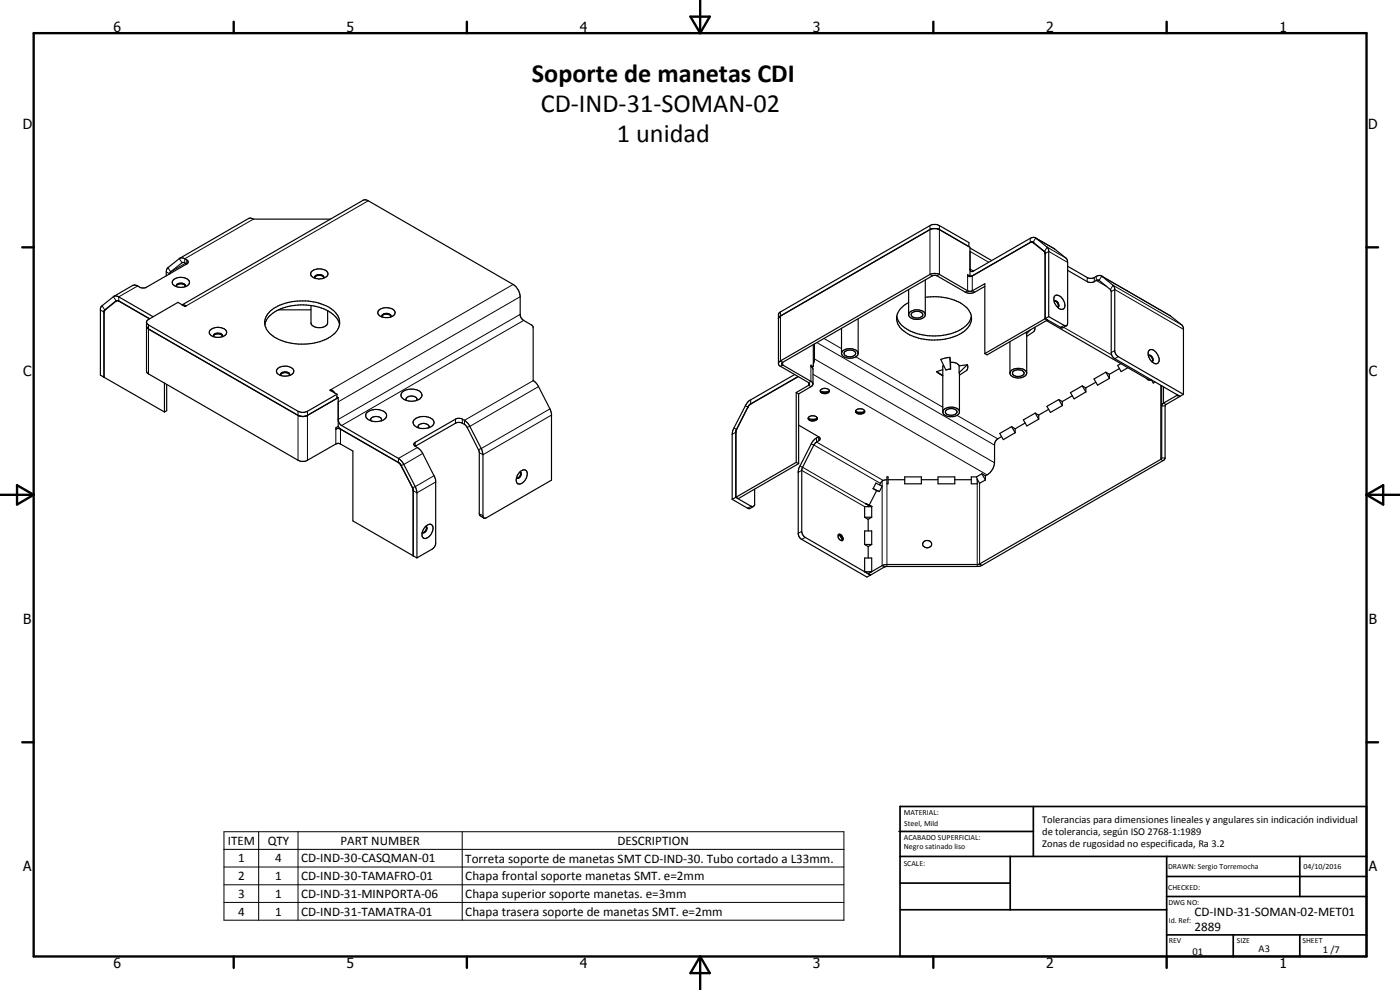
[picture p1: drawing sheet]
<svg xmlns="http://www.w3.org/2000/svg" width="420mm" height="297mm" viewBox="0 0 420 297" stroke-linecap="round" stroke-linejoin="round" font-family="sans-serif">
<g fill="none" stroke="#000" stroke-width=".35">
<path d="M56 79.2l-1.2-.5-3.6 2.9-.2 .6M56 79.2l.5-.4a1.9 1.9 0 0 0-2.3-1.4l-4 3.1-.2 .4-.1 1.9M56 79.2l-12 6.9a2.57 2.57 0 0 1-2.9-.5h-1.3l-5.6 3.3M99.2 65.7h-23.1l-1.4-.2-20.8 12M281.9 68.9l9.2 5.3v8.6M281.9 68.9l8.9 5.1v-1.2l-8.9-5.1a2.78 2.78 0 0 0-2.8 0l-45.4 26.3v15.4l.3 .4 8.7 5 .3 .4-.3 .4-3.7 2.2M281.9 68.9l-.9-.3h-1l-.9 .3-44.9 25.9-.6 .7M291.1 74.4l6.5 3.8M309.2 72.8l.5-.2 .3 .1 3.6 3M309.4 72.6l-17.6 10.2-1.2 .1-.2-.1v-.4l.7 .4M309.5 72.6l.5 .2 3.6 2.9M309.9 72.7l.5 .2"/>
<path d="M310.7 71.3l-.5-.1-1 .3-17.2 9.9h-.6l-.3-.5M310.7 71.3l3.6 2.9 .4 .9v19.9M310.7 71.4a35.8 35.8 0 0 1 9.4 6.2l.3 1.1v18.3l-.3 .7M313.6 75.7v19.9M313.6 75.7l.1 19.9M320.4 79.9l5.9 3.4a2.98 2.98 0 0 0 3.2-.6l1.2 .1 3.3 2.8 .5 .9v18.9l.5 1.1 .6 .5 19.6 11.3M35.1 90.2l-3.8 2.9-.1 .3v19.8l18.1 10.4M35.1 90.2l.5 .1M35.1 90.2l-3.6 2.8-.3 .7M35.2 90.2l-.2 .1M35.3 90.2h.2M35.5 90.3h.2"/>
<path d="M35.6 90.3l9.3 5.3M44 97.9l.6 .8 44.8 25.9a3.1 3.1 0 0 0 2.9 0M44 96.8l.6 .7 44.8 25.9a3.1 3.1 0 0 0 2.9 0l8.8-5.1M46 95l-10.9-6.1h-.9l-3.8 3-.3 .8v19.9l1.1 .6M52 84a3.5 3.5 0 0 1 4.8 .3 1.9 1.9 0 0 1-2.4 1.9 2.74 2.74 0 0 1-2.7-1.3zM52.9 85.9a1.67 1.67 0 0 1 2.8 0M53 86l-.1-.3a1.55 1.55 0 0 1 2.6-.3v.6M54.6 91.5l54.8-31.6 1.1 .3 44 25.5a4.8 4.8 0 0 1 1.6 3.3l.1 5.8 .8 1.2 2.6 1.6 .4 .7v15.9l1 .9 .6 .9 3.4 6.7 .5 1.5v19.9l-19.5 11.3h-.8M54.7 91.5l1.2 .3-.4 .2-2.1-1.3-8.8 5.1-.6 .6 .1 15.3 45.3 26.4a2.78 2.78 0 0 0 2.9 0l9.1-5.1 .8 .2 3.7 2.1v21l18.1 10.5M63.1 99a3.4 3.4 0 0 1 4.9 .6 1.78 1.78 0 0 1-2.1 1.6 2.68 2.68 0 0 1-3.1-1.3zM79.5 97.4a7.3 7.3 0 0 1 5.4-5 16.1 16.1 0 0 1 15.5 2.3l1 1.3 .5 1.4M81.2 93.3a16.7 16.7 0 0 1 18.8-.2 4.6 4.6 0 0 1-.8 7.9 16.8 16.8 0 0 1-17.8-.5 4.4 4.4 0 0 1-.2-7.2z"/>
<path d="M83.6 93h9.7M93.3 91.7v5.2a1.83 1.83 0 0 0 2 1.4 2.9 2.9 0 0 0 2.9-1l.1-4.1M93.5 81.4a3.3 3.3 0 0 1 4.9 .6 1.67 1.67 0 0 1-1.7 1.6 2.93 2.93 0 0 1-3.5-1.3zM94.4 83.3a1.7 1.7 0 0 1 2.8 0M94.5 83.3a1.41 1.41 0 0 1 1.3-1 1.41 1.41 0 0 1 1.4 1M94.5 83.3l.1 .2M97.2 83.3l-.1 .2M113.9 92.9a3.4 3.4 0 0 1 4.7 .7 2.39 2.39 0 0 1-3.3 1.6 1.74 1.74 0 0 1-1.9-1.7zM114.6 94.9a1.69 1.69 0 0 1 2.7 0M114.7 95.1l-.1-.1a1.48 1.48 0 0 1 1.2-1.1 1.48 1.48 0 0 1 1.5 .6v.6M252.5 98.5v7.7a3.1 3.1 0 0 0 5 .3v-.5M257.5 95.6v10.4"/>
<path d="M269.1 94.9a6.5 6.5 0 0 0 4.8 4.7 16.9 16.9 0 0 0 15.7-1.6l1.2-1.3 .7-1.8M272.7 94.3a2.98 2.98 0 0 1 5-.2v.3M273.7 93.9a2.19 2.19 0 0 1 3.2 .5 1.93 1.93 0 0 1-2.7 .8 .82 .82 0 0 1-.7-.5 .82 .82 0 0 1 .2-.8zM277.7 89.2a15.2 15.2 0 0 1 12.6 3.3 4.4 4.4 0 0 1-1.2 7.1 17 17 0 0 1-17.3 .1 4.6 4.6 0 0 1-2.7-4 4.6 4.6 0 0 1 2.5-4.3l1.1-.6M277.7 84v10.6a3.1 3.1 0 0 1-5-.1v-7.6M291 82.9l.1 .1M291.1 82.8l-.2 .2M292.2 82.5l-1.2 .3M295.6 85.9l-3.1 1.8a3 3 0 0 1-2.8 0l-8.5-4.9-1.2-.1-45.4 26.2v.4l.3 .2 8.7 5.1 .4 .5M308 99.7v.5M309.3 98.9l-1.3 1.3M310.6 98.2l-.3 1.3-2.2 1.4"/>
<path d="M313.6 95.6l-18 10.5M313.6 95.6l.8 .4M313.7 95.6l4.8 2.7 .4 .1 1.2-.7M314 96.2l30.8 17.8M314.4 96l-18.2 10.5-.6-.4M314.4 96h.1M314.7 95l4.7 2.6 .7 .1M314.7 95l-1 .6M316.4 90.4a.95 .95 0 0 1 1.3 1v.5l-.3 .3M316.4 90.3a1.33 1.33 0 0 1 1.1 1.9M316.6 88.8a1.96 1.96 0 0 1 2.5 1.2 1.82 1.82 0 0 1-.2 2.8 2.9 2.9 0 0 1-2.3-4zM320.4 81.1l5.9 3.4a2.64 2.64 0 0 0 2.9-.4h.6l3.4 2.8 .2 .4 .1 18.5 .5 1.3 20.1 11.8"/>
<path d="M330.5 82.8l20.6 11.9 3.8 3 .3 .8v19.8M31.2 113.1v.1M49.3 114.9v8.7M50 115.4v7.8l-.7 .4M64 100.8a1.69 1.69 0 0 1 2.7 0M64.2 101a.83 .83 0 0 1 .1-.9 .83 .83 0 0 1 1-.2 1.06 1.06 0 0 1 1.4 1.1M83.3 110.7a3.4 3.4 0 0 1 4.9 .5 2.26 2.26 0 0 1-2.9 1.7 1.94 1.94 0 0 1-2.3-1.8zM84.2 112.5a1.66 1.66 0 0 1 2.7 0M84.3 112.7a1.15 1.15 0 0 1 1.7-1.1 .74 .74 0 0 1 .7 .3 .74 .74 0 0 1 .1 .8M99.3 116.9l1.2 1.1M99.3 116.9v.4M99.3 116.9l-.3 .2 2.1 1.2"/>
<path d="M101.1 119l.4 .3M101.1 118.3v1.2l-8.8 5.1M101.5 119.3v8.6l-.7 .5v.4l.6-.2 .8 .2 17.6 10.1 .3 .3M101.5 119.3l-9.2 5.3M120.7 117.6a4.5 4.5 0 0 1 5.6 .2 1.55 1.55 0 0 1-1.3 2.3 3.9 3.9 0 0 1-4.6-1.2l-.1-.5zM238.5 112.4l-13.8 7.9-.9 1.2-3.6 6.9-.5 1.9v19.5M239 117.8l.7 .4M239 117.8v20.9M239.5 113l-14.2 8.2M239.6 113l-14.3 8.2M239.7 118.2v20.9M244.1 110l-.7-.4v.4l.6 .8-.1 4.7-4.2 2.7"/>
<path d="M244.1 110l-.4 .2M244.1 103.4v6.6M244.4 103.2v4.7l-.3 1.3M246.2 117.2a1.77 1.77 0 0 0 2.7 0M246.3 117.4l1 .2 1.5-.2M246.5 116.8a1.64 1.64 0 0 1 2.4 .5 1.55 1.55 0 0 1-2.7 0zM252.5 106a3.1 3.1 0 0 1 4.6-.8l.4 .8M253.5 105.5a2.25 2.25 0 0 1 3.3 .5 2.01 2.01 0 0 1-3.5 .1zM281.1 111.5l1.8 1.1M281.1 111.5l1.8 1.3M282.9 110.9l-1.8 .6M283.2 109.5l-.3 .6v13.5"/>
<path d="M285.1 107.2l-2.7 .7 1.5 3.1 1.4-.3M285.1 107.2l.2 3.5M285.1 107.2l.2 1.5M285.3 108.7a2.39 2.39 0 0 1 2.6 1.1M285.3 108.7v2M287.9 111.8v12a2.49 2.49 0 0 1-3.1 1.2 1.53 1.53 0 0 1-1.7-1.9 3.3 3.3 0 0 1 4.8 .3M287.9 109.8v2M290.3 109.4l-2.4 2.4M290.3 109.4l-2.4 .4M290.3 109.4l.2 .6-.4 1.1-2.2 1.5M295.6 106.1v-21l-4.1 2.3h-.7l-8.9-5.1a3.5 3.5 0 0 0-2.8 0l-44.9 26-.6 .7M303.1 111.9a2.78 2.78 0 0 1 3.7-1.2l1 .6 .3 .6"/>
<path d="M303.1 102.5v9.6a3.1 3.1 0 0 0 5 0v-.2M304.1 111.5a2.25 2.25 0 0 1 3.3 .4 2.04 2.04 0 0 1-3.5 .1zM308 100.2l.1 11.8M317.7 119.9l1.1 1.8M317.7 119.9l1.1 .6M317.7 119.9l-3.5 2 1 1.8 3.6-2M321.8 118.7l-3 1.8M324.8 115.8l1.1 1.8M324.8 115.8l1.1 .6M324.8 115.8l-3.5 2 1.1 1.9 3.5-2.1M325.9 116.4v1.2M328.9 114.7l-3 1.7"/>
<path d="M331.9 111.7l1 1.8M331.9 111.7l1 .6M331.9 111.7l-3.6 2 1.1 1.9 3.5-2.1M332.9 112.3v1.2M335.9 110.6l-3 1.7M336.4 109.1l-1 .5 1.1 1.9 2-1.2M344.1 113.6l.6 .4h.8M344.6 106.7a1.06 1.06 0 0 1 1.3 .5 1.06 1.06 0 0 1-.2 1.3M344.7 106.7a1.32 1.32 0 0 1 1.1 1.8M344.9 105.1a1.57 1.57 0 0 1 2.3 .9 2.02 2.02 0 0 1 0 3.1 2.93 2.93 0 0 1-2.3-4zM345.6 114l.5 .9 .5-.3M348.6 115.7v21.7l-.3 .4-54.5 31.5-28.3 .1-4.9 2.7"/>
<path d="M354.1 118.9v.1M354.1 119l-4.4 2.7v15.7l-.3 .6-54.7 31.6-1.4 .4h-27.3l-4.7 2.6M354.1 119l-.7-.5-4.2 2.4-.6 .7M355.2 118.3l-1.1 .6M101.4 128h.1M101.5 127.9l1 1M101.5 126.1l.8 1.5 17.3 9.9 1.4 1.5 4 8.2 .1 20.2M109.9 124a4.3 4.3 0 0 1 6 .1 1.75 1.75 0 0 1-1.9 2.3 3.7 3.7 0 0 1-4.2-1.4zM111.4 126.3l-.2-.4a1.93 1.93 0 0 1 2.9-.6l.4 .4-.1 .6M119.5 138.8l.6 .4M120.1 139.2l3.8 7.4M120.1 139.2l.2 .2"/>
<path d="M120.2 139.4l3.8 7.4M122 120.1l-.1-.1a1.27 1.27 0 0 1 1.7-1.2l1.3 .5 .2 .3-.1 .5M124.2 126.1a4.2 4.2 0 0 1 5.9 .1 1.57 1.57 0 0 1-1.4 2.2 3.6 3.6 0 0 1-4.7-1.3zM124.6 133.9a.63 .63 0 0 1-.4-.6 .63 .63 0 0 1 .4-.6l12.1-6.9a3.2 3.2 0 0 1 4.1 1.8l3.6 7 .5 1.5v18.9l.3 .4M124.6 133.9l12.1-6.9a2.72 2.72 0 0 1 3.5 1.2l3.6 7.2v18.7l.4 .7 1 .6M124.6 133.9l1.4 1 .7 .9 3.8 7.3 .3 1.2-.1 19.1-1 1.4-4.6 2.6M125.6 128.4l-.1-.2a1.51 1.51 0 0 1 2.1-1.1l1.1 .6-.1 .7M220.9 129.2v20M224.5 122.1l-3.7 7.4v19.7M224.5 122.1l-3.6 7.1M224.7 121.7l-.2 .4M225.3 121.2l-.5 .5"/>
<path d="M225.3 121.2l-.7 .7M239 138.7l.7 .4M239 138.7l-18.1 10.5M239.7 127.6l6 3.5M239.7 139.1l-18.1 10.5-.7-.4M242.6 125.4a1.73 1.73 0 0 0 2.6 .2M242.6 125.6l1.1 .2 1.5-.2M242.7 125.2a1.52 1.52 0 0 1 2.6 .5 1.66 1.66 0 0 1-2.8-.2zM245.3 125.4l-.1 .2M245.7 131.1l-1.2 .6-.9 1.2-3.8 7.4-.2 1.1v18.9l.1 .5 .7 .9 19.8 11.4 1-.5M245.7 131.1l.3 .2v.7l-1.6 1.3-3.8 7.6v18.8l.2 .5 .7 .9 19.7 11.5M256.8 123.3l.1 .2"/>
<path d="M256.9 123.5l.7 .2 1.8-.2M256.9 123.1a1.51 1.51 0 0 1 2.6 .6 1.67 1.67 0 0 1-2.7-.3zM259.5 123.3a1.7 1.7 0 0 1-2.6 .2M283.9 123.1a2.41 2.41 0 0 1 3.3 .3 1.48 1.48 0 0 1-2.1 1.2l-.9-.3a.76 .76 0 0 1-.3-1.2zM300.6 131a3 3 0 0 0-1.9 1.6l-.2 .6v5.5a4.8 4.8 0 0 1-2.8 4M303.6 128l-3.6 2 1.1 1.9 3.6-2.1M303.6 128l1.1 1.8M303.6 128l1.1 .7M304.7 128.7v1.1M307.7 126.9l-3 1.8M310.7 124l1 1.8M310.7 124l1 .5"/>
<path d="M310.7 124l-3.6 2 1.1 1.8 3.5-2M311.7 124.5v1.3M314.7 122.8l-3 1.7M318.8 120.5v1.2M123.9 146.8l.1 20M124 146.8v20l1.1 .6M126.7 159.7l.1 .1M127.8 157.9a1.12 1.12 0 0 1 .2 1.3 1.12 1.12 0 0 1-1.2 .6M127.8 157.9a1.21 1.21 0 0 1 1.7-.5 1.21 1.21 0 0 1 .4 1.7 2.64 2.64 0 0 1-2.8 2.4l-.4-.5v-1.2M127.8 157.9l-.7 .8-.4 1.1M127.8 157.9a1.33 1.33 0 0 1-1 1.9M155.8 141.9a1.28 1.28 0 0 1 1.1-.9 1.28 1.28 0 0 1 1.2 .6 3.2 3.2 0 0 1-2.3 3.6 1.51 1.51 0 0 1-.6-2.5z"/>
<path d="M156 141.6a1.05 1.05 0 0 1 .2 1.3 1.05 1.05 0 0 1-1.2 .5M156.1 141.6a1.33 1.33 0 0 1-1 1.9M219.7 149.8l4.9 2.8h.5l1-.7M220.8 149.2l4.6 2.7h.7M220.8 149.2l-1.1 .6M226.5 146.8v4.7l-.4 .4M259.5 155.2h2.1M259.5 155.2l1.1 .6M259.7 151.1l1.9 .9M259.7 151.1l1.1 .6M260.6 155.8v3.5M260.8 151.7l-.1 .3"/>
<path d="M260.8 151.7l.8 .3M261.6 152h-2.1v3.2M261.6 152v3.2M261.6 155.2l-1 .6M262 146.6l.9-1.7 1.8 1-.8 1.6M262 146.6l1.9 .9M262 146.6l1.1 .6M263.1 147.2l-2.2 4.4M263.1 147.2l.8 .3M264.3 144.9l-.3 .6M266.2 143.9l-1.2 .2M266.2 143.1h.3v2.1h-.3z"/>
<path d="M266.5 143.9h5M271.5 143.1h5v2.1h-5zM276.5 143.9h5M281.5 143.1h5v2.1h-5zM286.5 143.9h5M293.1 143.1h-1.6v2.1h1.8v-1.4M293.1 143.1l.2 .7M293.3 143.9h.1M293.3 143.8l.7 1.2 1.7-1M294.7 142.2l1 1.8M294.7 142.2l-1.6 .9M294.7 142.2l1 .5"/>
<path d="M295.7 142.7v1.3M124 166.7v.1M251.6 160.4a1.33 1.33 0 0 0 1.1 1.8M251.7 160.4a1.32 1.32 0 0 1 1 1.8M251.7 160.3a1.21 1.21 0 0 1 1 1.9M251.7 160.4l1.1 1.7M251.7 160.3l-.1 .1M259.5 163.4v-4.1h2.1v4.1M259.5 163.4h2.1M259.5 163.4l1.1 .6 1-.6M259.5 171.5v-4.1h2.1v4.1M259.5 171.5h2.1"/>
<path d="M259.5 171.5l1.1 .6M260.6 164v3.4M260.6 172.1l.7 .5M261.2 172.5v.1M261.6 171.5l-1 .6M277.4 162.3a1.26 1.26 0 0 1 1.6 0 1.26 1.26 0 0 1 .4 1.5 1.32 1.32 0 0 1-1.6 .5 1.32 1.32 0 0 1-.7-1.6z"/>
</g>
<g fill="none" stroke="#000" stroke-width=".3">
<path d="M53.8 77.6l.8 1.2 .2-.1M55.7 79l-4.5 2.6-.8-1.3M56 78v1.2M76.1 65.7l-20.7 11.9v1.3M110.5 60.2l-54.6 31.6M279.1 67.7v14.6l.7 .5M281.9 67.7v14.6l-.7 .5M291.1 75.4l5.6 3.3M309.2 71.5l.1 1.3M310 72.8l.4 .2M310 72.7l.8-1.3 5.7 3.3M313.4 75.5l.2 .1"/>
<path d="M313.5 75.4l.8-1.2 5.6 3.2M313.6 76.1l1.1-.7 5.7 3.3M30.1 93l1.1 .6M30.6 91.7l.8 1.3 .4-.2M31.2 93.6h.1M34 89l1 1.2M41.3 85.8l-5.7 3.3 .1 1.2M44.6 97.5v14.7M49.9 81.6l1 .6M154 85.3l-54.7 31.6M156.1 94.3l-54.6 31.6M156.1 89l-54.6 31.6"/>
<path d="M157.2 96.1l-54.7 31.6M234.2 93.6v14.7l.7 .4v.8l-.7 .4M290.4 82.8v4.4l-.7 .5M291.1 80.7l1.1 .6M291.8 82.8v4.4l.7 .5M292.2 82.5v.1M319.2 98.2l14.5 8.3M319.4 97.6l-1.1 .6M326.3 83.3v1.2M328.4 83.3v1.2M329 82.9v1.3l3.1 1.7M329.8 84.1l.9-1.3 20.6 12"/>
<path d="M333.2 86.9l.8-1.3 20.7 11.9M333.5 87.5l1-.6 20.7 11.9M160 114.2l-20.6 11.9v1.2M161.6 116l-21.4 12.2M225.3 120v1.2M243.4 110v4.4l-.7 .4v.8l.7 .4M244 112.3l52.2 30.2M244.4 107.7l54.1 31.2M245.1 102.8l53.4 30.8M247.3 101.6l5.2 3M256.8 107.1l26.1 15.1M334.5 105.2l-1 .6"/>
<path d="M335.6 107l-1.1 .6M348.3 115.6v22.2l.7 .4M349.2 116.1v4.8l.7 .5M89.4 123.4v14.7M92.3 123.4v14.7M100.8 128.8v4.4M102.2 128.8v4.4M124.6 132.7v1.2M125.3 134.3l-5.7 3.2-.1 1.3M126.9 136.1l-6.6 3.6M136.7 125.8v1.2M138.8 125.8v1.2"/>
<path d="M165 122.7l-21.4 12.2M165.5 124.5l-20.6 11.9-1.1-.6M220.2 128.4l.9 .4M220.9 129.7l-1.2 .6M223.7 121.8l.8 .3M224.5 122.1h.1M225.3 121.2h.1M240.1 139.9l20.7 11.8M243.4 133.2l20.8 11.8M245.1 131.4v1.2l19.9 11.5-.3 .2M245.7 131.1v1.1M287.2 124.6l12.2 7.1"/>
<path d="M348.6 121.8h1.1M348.6 137.4h1.1M123.8 146.3h.1M130.2 142.7l-6.4 3.6M130.8 144.6l-5.7 3.3-1.1-.7M143.8 154.1l1.1 .6M225.4 151.9l-1 .6M239.6 141.7l1-.6 18.9 10.9M240.6 159.4l-1 .6M264.7 144.3v25.4l.8 .4M264.7 144.3l-.4 .6M266.2 145.2v24.8"/>
<path d="M293.3 145.2v24.8M294 145v24.2l.7 .4M241.7 161.2l-1.1 .6M67.2 249.6h186.1v26.5h-186.1zM67.2 254.8h186.1M77.6 249.6v26.5M89.4 249.6v26.5M138.7 249.6v26.5M67.2 260.1h186.1M67.2 265.5h186.1M67.2 270.8h186.1"/>
</g>
<circle cx="353.4" cy="118.5" r=".18" fill="#000"/>
<g fill="none" stroke="#000" stroke-width=".71">
<path d="M10.1 9.9h400v277.1h-400zM70.1 6.5v3.4M140.1 6.5v3.4M207.2 5h5.8l-2.9 4.9zM210.1 0v9.9M280.1 6.5v3.4M350.1 6.5v3.4M6.7 74.2h3.4M410.1 74.2h3.5M.1 148.5h10M5.1 145.6l5 2.9-5 2.9zM410.1 148.5h10"/>
<path d="M410.1 148.5l5-2.9v5.8zM6.7 222.7h3.4M410.1 222.7h3.5M70.1 287v3.4M140.1 287v3.4M210.1 287v10M210.1 287l2.9 5h-5.8zM280.1 287v3.4M350.1 287v3.4"/>
</g>
<g fill="none" stroke="#000" stroke-width=".51">
<path d="M269.8 249.5h40.3M270.1 242h140v45h-140zM270.1 257h140M303.2 257v16M310.1 242v15M350.1 257v30M390.1 257v12M270.1 265h33.1M270.1 273h80M350.1 269h60M350.1 263h60M350.1 280.5h60"/>
<path d="M370.1 280.5v6.5M390.1 280.5v6.5"/>
</g>
<g font-size="7.9">
<text x="159.6" y="24.6">Soporte de manetas CDI</text>
<text x="162.3" y="33.6">CD-IND-31-SOMAN-02</text>
<text x="185.2" y="42.6">1 unidad</text>
</g>
<g font-size="4.2">
<text x="34" y="9.6">6</text>
<text x="104" y="9.6">5</text>
<text x="174" y="9.6">4</text>
<text x="244" y="9.6">3</text>
<text x="314" y="9.6">2</text>
<text x="384" y="9.6">1</text>
<text x="6.8" y="38.7">D</text>
<text x="410.6" y="38.7">D</text>
<text x="7" y="112.9">C</text>
<text x="410.8" y="112.9">C</text>
<text x="7" y="187.1">B</text>
<text x="410.8" y="187.1">B</text>
<text x="7" y="261.4">A</text>
<text x="410.8" y="261.4">A</text>
<text x="34" y="290.4">6</text>
<text x="104" y="290.4">5</text>
<text x="174" y="290.4">4</text>
<text x="244" y="290.4">3</text>
<text x="314" y="290.4">2</text>
<text x="384" y="290.4">1</text>
</g>
<g font-size="3.9">
<text x="68.4" y="253.4">ITEM</text>
<text x="80.3" y="253.4">QTY</text>
<text x="102.2" y="253.4">PART NUMBER</text>
<text x="185.3" y="253.4">DESCRIPTION</text>
<text x="71.4" y="258.7">1</text>
<text x="82.5" y="258.7">4</text>
<text x="90.4" y="258.8">CD-IND-30-CASQMAN-01</text>
<text x="139.6" y="258.9">Torreta soporte de manetas SMT CD-IND-30. Tubo cortado a L33mm.</text>
<text x="71.4" y="264.1">2</text>
<text x="71.4" y="269.4">3</text>
<text x="82.5" y="264.1">1</text>
<text x="82.5" y="269.4">1</text>
<text x="90.4" y="264.1">CD-IND-30-TAMAFRO-01</text>
<text x="90.4" y="269.4">CD-IND-31-MINPORTA-06</text>
<text x="139.6" y="264.2">Chapa frontal soporte manetas SMT. e=2mm</text>
<text x="139.6" y="269.5">Chapa superior soporte manetas. e=3mm</text>
<text x="71.4" y="274.7">4</text>
<text x="82.5" y="274.7">1</text>
<text x="90.4" y="274.7">CD-IND-31-TAMATRA-01</text>
<text x="139.6" y="274.8">Chapa trasera soporte de manetas SMT. e=2mm</text>
<text x="358.5" y="275">CD-IND-31-SOMAN-02-MET01</text>
<text x="358.5" y="279.4">2889</text>
</g>
<g font-size="3.1">
<text x="312.7" y="246.8">Tolerancias para dimensiones lineales y angulares sin indicación individual</text>
<text x="312.7" y="250.4">de tolerancia, según ISO 2768-1:1989</text>
<text x="312.7" y="254">Zonas de rugosidad no especificada, Ra 3.2</text>
<text x="357.9" y="286.4">01</text>
<text x="377.7" y="285.6">A3</text>
<text x="397" y="285.9">1 /7</text>
</g>
<g font-size="2.4">
<text x="271.2" y="244.4">MATERIAL:</text>
<text x="271.3" y="252">ACABADO SUPERFICIAL:</text>
<text x="271.4" y="247.9">Steel, Mild</text>
<text x="271.3" y="254.6">Negro satinado liso</text>
<text x="271.2" y="259.7">SCALE:</text>
<text x="350.6" y="260.8">DRAWN: Sergio Torremocha</text>
<text x="391.2" y="260.6">04/10/2016</text>
<text x="350.6" y="267">CHECKED:</text>
<text x="350.6" y="271.4">DWG NO:</text>
<text x="350.8" y="276.9">Id. Ref:</text>
<text x="350.8" y="282.8">REV</text>
<text x="371.2" y="282.9">SIZE</text>
<text x="390.9" y="282.9">SHEET</text>
</g>
</svg>
